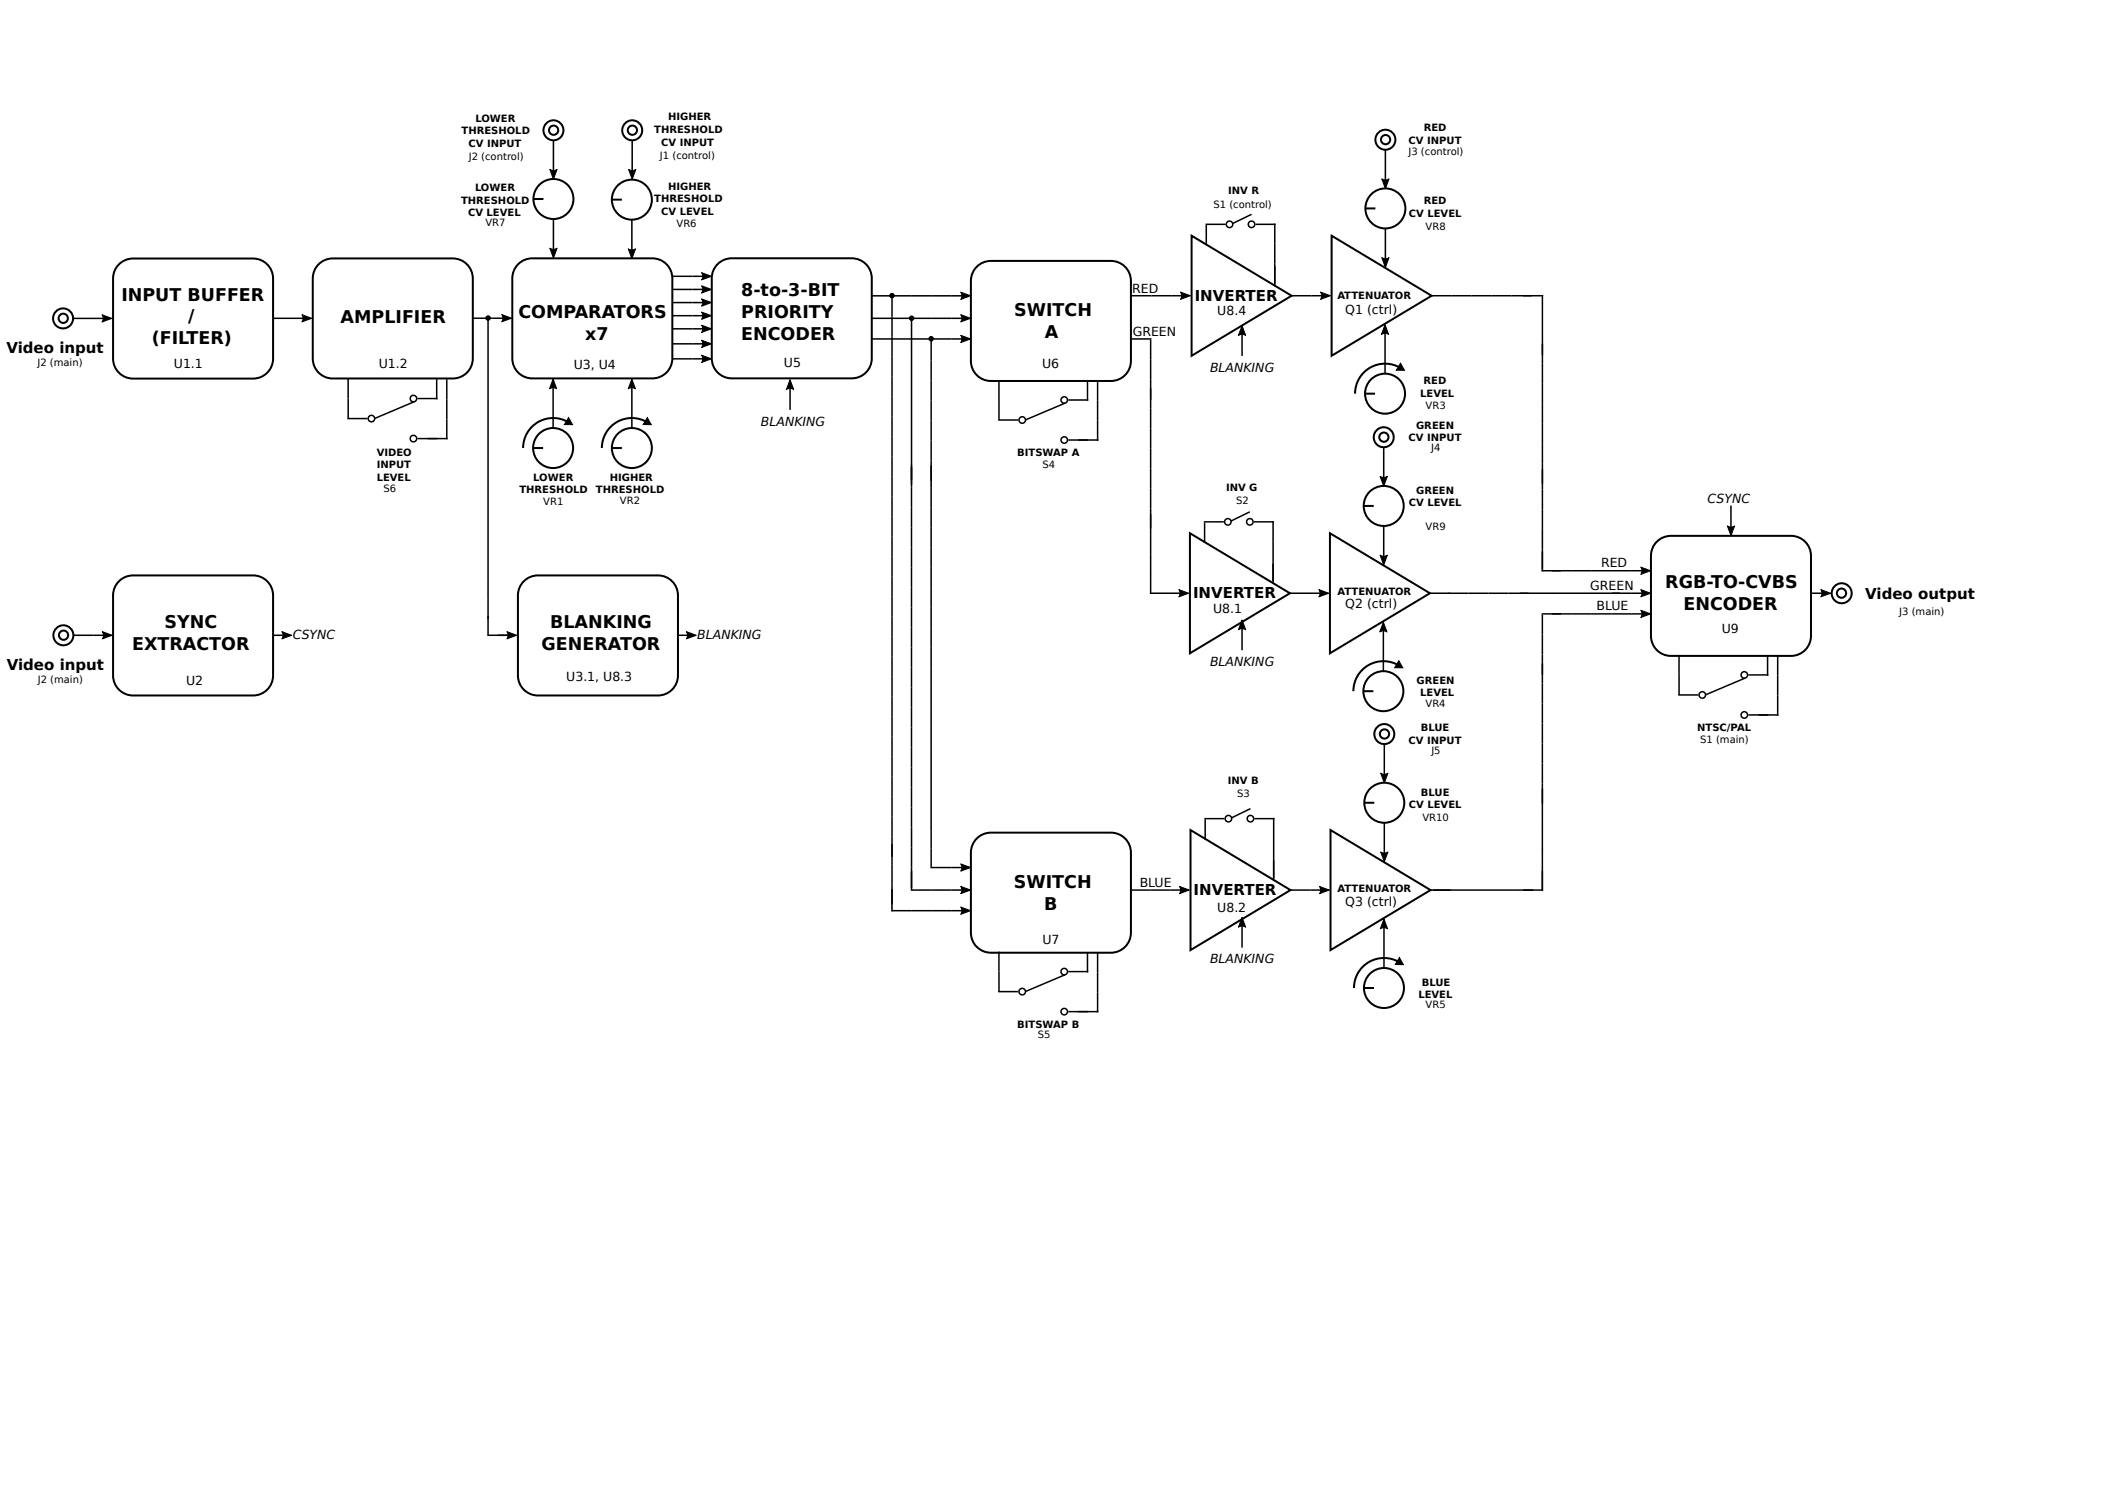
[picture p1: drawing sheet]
<svg xmlns="http://www.w3.org/2000/svg" width="594mm" height="420mm" viewBox="0 0 594 420" stroke-linecap="round" stroke-linejoin="round" font-family="sans-serif">
<g fill="none" stroke="#000" stroke-width=".56">
<path d="M150.5 56.1h2.8M172.7 56.3h2.8M385.3 58.8h2.8M33.6 74.6a5.6 5.6 0 0 1 4-1.7h33.8a5.6 5.6 0 0 1 5.7 5.7v22.5a5.6 5.6 0 0 1-5.7 5.7h-33.8a5.6 5.6 0 0 1-5.7-5.7v-22.5a5.6 5.6 0 0 1 1.7-4zM89.9 74.5a5.6 5.6 0 0 1 4-1.6h33.9a5.6 5.6 0 0 1 5.6 5.6v22.6a5.6 5.6 0 0 1-5.6 5.7h-33.9a5.6 5.6 0 0 1-5.6-5.7v-22.6a5.6 5.6 0 0 1 1.6-4zM146.2 74.5a5.6 5.6 0 0 1 4-1.6h33.9a5.6 5.6 0 0 1 5.6 5.6v22.6a5.6 5.6 0 0 1-5.6 5.6h-33.9a5.6 5.6 0 0 1-5.6-5.6v-22.6a5.6 5.6 0 0 1 1.6-4zM202.5 74.5a5.6 5.6 0 0 1 4-1.6h33.9a5.6 5.6 0 0 1 5.6 5.6v22.6a5.6 5.6 0 0 1-5.6 5.6h-33.9a5.6 5.6 0 0 1-5.7-5.6v-22.6a5.6 5.6 0 0 1 1.7-4zM275.6 75.2a5.6 5.6 0 0 1 4-1.6h33.9a5.6 5.6 0 0 1 5.6 5.6v22.6a5.6 5.6 0 0 1-5.6 5.7h-33.9a5.6 5.6 0 0 1-5.6-5.7v-22.6a5.6 5.6 0 0 1 1.6-4zM336.3 66.5l28.2 16.9-28.2 17zM375.8 66.5l28.2 16.9-28.2 17zM160.4 119.1a8.5 8.5 0 0 0-12.8 7.3M182.6 119.1a8.5 8.5 0 0 0-12.8 7.3"/>
<path d="M385.2 111h2.8M395.2 103.8a8.5 8.5 0 0 0-12.8 7.2M150.4 126.4h2.9M172.7 126.4h2.8M335.8 150.4l28.2 16.9-28.2 17zM375.3 150.4l28.2 16.9-28.2 17zM384.8 142.7h2.8M467.5 152.8a5.6 5.6 0 0 1 4-1.7h33.9a5.6 5.6 0 0 1 5.6 5.7v22.6a5.6 5.6 0 0 1-5.6 5.6h-33.9a5.6 5.6 0 0 1-5.6-5.6v-22.6a5.6 5.6 0 0 1 1.6-4zM33.6 164a5.6 5.6 0 0 1 4-1.7h33.8a5.6 5.6 0 0 1 5.7 5.7v22.5a5.6 5.6 0 0 1-5.7 5.7h-33.8a5.6 5.6 0 0 1-5.7-5.7v-22.5a5.6 5.6 0 0 1 1.7-4zM147.8 164a5.6 5.6 0 0 1 4-1.7h33.9a5.6 5.6 0 0 1 5.6 5.7v22.5a5.6 5.6 0 0 1-5.6 5.7h-33.9a5.6 5.6 0 0 1-5.6-5.7v-22.5a5.6 5.6 0 0 1 1.6-4zM384.7 195h2.8M394.7 187.7a8.5 8.5 0 0 0-12.8 7.3"/>
<path d="M275.6 236.5a5.6 5.6 0 0 1 4-1.6h33.9a5.6 5.6 0 0 1 5.6 5.6v22.6a5.6 5.6 0 0 1-5.6 5.6h-33.9a5.6 5.6 0 0 1-5.6-5.6v-22.6a5.6 5.6 0 0 1 1.6-4zM335.9 234.1l28.3 17-28.3 16.9zM375.5 234.1l28.2 17-28.2 16.9zM385 226.4h2.8M384.9 278.7h2.8M394.9 271.4a8.5 8.5 0 0 0-12.8 7.3"/>
<circle cx="156.2" cy="36.8" r="2.82"/>
<circle cx="156.2" cy="36.7" r="1.31"/>
<circle cx="178.4" cy="36.8" r="2.82"/>
<circle cx="178.4" cy="36.7" r="1.31"/>
<circle cx="390.9" cy="39.4" r="2.82"/>
<circle cx="391" cy="39.4" r="1.31"/>
<circle cx="156.2" cy="56.1" r="5.6"/>
<circle cx="178.3" cy="56.3" r="5.6"/>
<circle cx="390.9" cy="58.8" r="5.6"/>
<circle cx="17.8" cy="89.8" r="2.82"/>
<circle cx="17.8" cy="89.8" r="1.31"/>
<circle cx="390.8" cy="111" r="5.6"/>
<circle cx="156.1" cy="126.4" r="5.6"/>
<circle cx="178.3" cy="126.4" r="5.6"/>
<circle cx="390.5" cy="123.3" r="2.82"/>
<circle cx="390.5" cy="123.3" r="1.31"/>
<circle cx="390.5" cy="142.7" r="5.6"/>
<circle cx="17.9" cy="179.2" r="2.82"/>
<circle cx="17.9" cy="179.2" r="1.31"/>
<circle cx="519.6" cy="167.3" r="1.31"/>
<circle cx="519.7" cy="167.3" r="2.82"/>
<circle cx="390.4" cy="195" r="5.6"/>
<circle cx="390.6" cy="207.1" r="2.82"/>
<circle cx="390.7" cy="207" r="1.31"/>
<circle cx="390.6" cy="226.4" r="5.6"/>
<circle cx="390.5" cy="278.7" r="5.6"/>
</g>
<g fill="none" stroke="#000" stroke-width=".42">
<path d="M156.2 39.6v10.4M178.4 39.6v10.4M390.9 42.2v10.5M156.2 61.8v10.4M178.3 62v10.4M189.8 77.9h10.4M340.2 63.3h5.6M340.4 63.5v5.6M353.2 60.5l-5.4 2.6M354.3 63.3h5.6M359.7 63.1v17.6M390.9 64.4v10.5"/>
<path d="M20.6 89.8h10.4M77 89.8h10.4M133.4 89.8h10.4M137.7 90v89.4M189.8 81.6h10.4M189.8 85.3h10.4M189.8 89h10.4M189.8 92.8h10.4M189.8 97h10.4M246 89.8h27.3M246 83.4h27.3M246 95.6h27.3"/>
<path d="M251.7 83.6v171.5M257.2 90.2v137.6M262.8 96v39.6M319.3 95.6h5.6M319.3 83.4h16M324.7 95.8v71.7M350.5 92.4v8M364.5 83.4h10.4M390.8 92.1v13.3M435.2 83.2v77.4M435.5 83.4h-31.5M98 118.1h5.7"/>
<path d="M98.2 106.8l.1 11.3M116.9 113.3l-11.2 4.8M117.8 112.4h5.6M123.2 107v5.6M126.1 107v16.9M156.1 107.5v13.2M178.3 107.5v13.2M189.8 101.2h10.4M222.9 107.7v7.9M281.7 118.5h5.6M281.9 107.2v11.3M300.6 113.7l-11.3 4.8"/>
<path d="M301.4 112.8h5.7M306.9 107.4v5.6M309.7 107.4v16.9M117.8 123.7h8.5M262.8 137.6v90.3M301.4 124.1h8.5M390.5 126.1v10.5M339.7 147.2h5.7M339.9 147.4v5.6M352.7 144.4l-5.4 2.6M353.8 147.2h5.7M359.2 147v17.6"/>
<path d="M390.5 148.4v10.4M435.2 155.5v5.7M488.5 142.6v8M20.7 179.2h10.4M77 179.2h4.7M137.7 179.2h7.5M191.2 179.2h4.7M324.5 167.3h10.4M350.5 175.4v8M364 167.3h10.4M390.4 176.1v13.2M403.5 167.3h61.7"/>
<path d="M435 161h30.2M435 173.2h30.2M435.2 173.4v77.9M511.2 167.3h4.8M473.6 196h5.6M473.8 184.7v11.3M492.5 191.3l-11.3 4.7M493.3 190.4h5.7M498.8 184.9v5.7M501.6 184.9v17M390.6 209.9v10.4M493.3 201.7h8.5"/>
<path d="M257.2 233.5v17.8M262.8 233.6v11.3M339.9 230.9h5.6M340.1 231.1v5.7M352.9 228.1l-5.4 2.6M354 230.9h5.6M359.4 230.7v17.7M390.6 232.1v10.4M251.6 256.9h21.7M257.3 251.1h16M262.9 244.7h10.4M319 251.1h16"/>
<path d="M350.5 259.3v8M364.2 251.1h10.3M390.5 259.8v13.2M403.7 251.1h31.7M281.7 279.7h5.6M281.9 268.4v11.3M300.6 274.9l-11.3 4.8M301.4 274.1h5.7M306.9 268.6v5.7M309.7 268.6v17M301.4 285.3l8.5 .1"/>
<circle cx="347" cy="63.3" r=".92"/>
<circle cx="353.2" cy="63.3" r=".92"/>
<circle cx="104.8" cy="118.1" r=".92"/>
<circle cx="116.7" cy="112.4" r=".92"/>
<circle cx="288.5" cy="118.5" r=".92"/>
<circle cx="300.3" cy="112.8" r=".92"/>
<circle cx="116.7" cy="123.7" r=".92"/>
<circle cx="300.3" cy="124.1" r=".92"/>
<circle cx="346.5" cy="147.2" r=".92"/>
<circle cx="352.7" cy="147.2" r=".92"/>
<circle cx="480.4" cy="196" r=".92"/>
<circle cx="492.2" cy="190.4" r=".92"/>
<circle cx="492.2" cy="201.7" r=".92"/>
<circle cx="346.6" cy="230.9" r=".92"/>
<circle cx="352.9" cy="230.9" r=".92"/>
<circle cx="288.5" cy="279.7" r=".92"/>
<circle cx="300.3" cy="274.1" r=".92"/>
<circle cx="300.3" cy="285.3" r=".92"/>
</g>
<g fill="#000" stroke="#000" stroke-width=".28">
<path d="M155.2 47.8a1.73 1.73 0 0 0 2 0l-1 2.8z" fill-rule="evenodd"/>
<path d="M177.4 47.8a1.73 1.73 0 0 0 2 0l-1 2.8z" fill-rule="evenodd"/>
<path d="M389.9 50.4a1.73 1.73 0 0 0 2.1 0l-1.1 2.8z" fill-rule="evenodd"/>
<path d="M155.2 70a1.73 1.73 0 0 0 2 0l-1 2.8z" fill-rule="evenodd"/>
<path d="M177.3 70.2a1.73 1.73 0 0 0 2 0l-1 2.8z" fill-rule="evenodd"/>
<path d="M198 76.9l2.8 1-2.8 1.1a1.73 1.73 0 0 0 0-2.1z" fill-rule="evenodd"/>
<path d="M389.9 72.7a1.73 1.73 0 0 0 2.1 0l-1.1 2.7z" fill-rule="evenodd"/>
<path d="M28.8 88.8l2.8 1-2.8 1a1.73 1.73 0 0 0 0-2z" fill-rule="evenodd"/>
<path d="M85.2 88.8l2.8 1-2.8 1a1.73 1.73 0 0 0 0-2z" fill-rule="evenodd"/>
<path d="M141.6 88.7l2.8 1.1-2.8 1a1.73 1.73 0 0 0 0-2.1z" fill-rule="evenodd"/>
<path d="M198 96l2.8 1-2.8 1a1.73 1.73 0 0 0 0-2z" fill-rule="evenodd"/>
<path d="M198 91.7l2.8 1-2.8 1.1a1.73 1.73 0 0 0 0-2.1z" fill-rule="evenodd"/>
<path d="M198 88l2.8 1-2.8 1.1a1.73 1.73 0 0 0 0-2.1z" fill-rule="evenodd"/>
<path d="M198 84.3l2.8 1-2.8 1.1a1.73 1.73 0 0 0 0-2.1z" fill-rule="evenodd"/>
<path d="M198 80.6l2.8 1-2.8 1.1a1.73 1.73 0 0 0 0-2.1z" fill-rule="evenodd"/>
<path d="M271.1 88.8l2.8 1-2.8 1a1.73 1.73 0 0 0 0-2z" fill-rule="evenodd"/>
<path d="M271.1 82.4l2.8 1-2.8 1.1a1.73 1.73 0 0 0 0-2.1z" fill-rule="evenodd"/>
<path d="M271.1 94.6l2.8 1-2.8 1a1.73 1.73 0 0 0 0-2z" fill-rule="evenodd"/>
<path d="M333.1 82.4l2.8 1-2.8 1a1.73 1.73 0 0 0 0-2z" fill-rule="evenodd"/>
<path d="M350.5 91.9l1 2.7a1.73 1.73 0 0 0-2 0z" fill-rule="evenodd"/>
<path d="M372.6 82.4l2.8 1-2.8 1a1.73 1.73 0 0 0 0-2z" fill-rule="evenodd"/>
<path d="M390.8 91.6l1.1 2.8a1.73 1.73 0 0 0-2.1 0z" fill-rule="evenodd"/>
<path d="M156.1 106.9l1 2.8a1.74 1.74 0 0 0-2 0z" fill-rule="evenodd"/>
<path d="M178.3 106.9l1 2.8a1.74 1.74 0 0 0-2 0z" fill-rule="evenodd"/>
<path d="M198 100.2l2.8 1-2.8 1a1.73 1.73 0 0 0 0-2z" fill-rule="evenodd"/>
<path d="M222.9 107.1l1.1 2.8a1.73 1.73 0 0 0-2.1 0z" fill-rule="evenodd"/>
<path d="M389.4 134.4a1.73 1.73 0 0 0 2.1 0l-1 2.7z" fill-rule="evenodd"/>
<path d="M389.4 156.6a1.73 1.73 0 0 0 2.1 0l-1 2.8z" fill-rule="evenodd"/>
<path d="M463 160l2.8 1-2.8 1a1.73 1.73 0 0 0 0-2z" fill-rule="evenodd"/>
<path d="M487.4 148.3a1.73 1.73 0 0 0 2.1 0l-1 2.8z" fill-rule="evenodd"/>
<path d="M28.9 178.2l2.8 1-2.8 1a1.73 1.73 0 0 0 0-2z" fill-rule="evenodd"/>
<path d="M79.5 178.2l2.8 1-2.8 1a1.73 1.73 0 0 0 0-2z" fill-rule="evenodd"/>
<path d="M143 178.2l2.8 1-2.8 1a1.74 1.74 0 0 0 0-2z" fill-rule="evenodd"/>
<path d="M193.7 178.2l2.8 1-2.8 1a1.73 1.73 0 0 0 0-2z" fill-rule="evenodd"/>
<path d="M332.7 166.3l2.7 1-2.7 1.1a1.73 1.73 0 0 0 0-2.1z" fill-rule="evenodd"/>
<path d="M350.5 174.9l1 2.7a1.73 1.73 0 0 0-2 0z" fill-rule="evenodd"/>
<path d="M372.2 166.3l2.7 1-2.7 1.1a1.73 1.73 0 0 0 0-2.1z" fill-rule="evenodd"/>
<path d="M390.4 175.5l1 2.8a1.74 1.74 0 0 0-2.1 0z" fill-rule="evenodd"/>
<path d="M463 166.3l2.8 1-2.8 1.1a1.73 1.73 0 0 0 0-2.1z" fill-rule="evenodd"/>
<path d="M463 172.1l2.8 1.1-2.8 1a1.73 1.73 0 0 0 0-2.1z" fill-rule="evenodd"/>
<path d="M513.8 166.3l2.8 1-2.8 1.1a1.73 1.73 0 0 0 0-2.1z" fill-rule="evenodd"/>
<path d="M389.6 218.1a1.73 1.73 0 0 0 2.1 0l-1.1 2.8z" fill-rule="evenodd"/>
<path d="M271.1 250l2.8 1.1-2.8 1a1.73 1.73 0 0 0 0-2.1z" fill-rule="evenodd"/>
<path d="M271.1 243.7l2.8 1-2.8 1a1.73 1.73 0 0 0 0-2z" fill-rule="evenodd"/>
<path d="M271.1 255.9l2.8 1-2.8 1a1.73 1.73 0 0 0 0-2z" fill-rule="evenodd"/>
<path d="M332.8 250l2.8 1.1-2.8 1a1.73 1.73 0 0 0 0-2.1z" fill-rule="evenodd"/>
<path d="M372.3 250l2.8 1.1-2.8 1a1.73 1.73 0 0 0 0-2.1z" fill-rule="evenodd"/>
<path d="M389.6 240.3a1.73 1.73 0 0 0 2.1 0l-1.1 2.8z" fill-rule="evenodd"/>
<path d="M350.5 258.8l1 2.7a1.74 1.74 0 0 0-2 0z" fill-rule="evenodd"/>
<path d="M390.5 259.2l1.1 2.8a1.73 1.73 0 0 0-2.1 0z" fill-rule="evenodd"/>
</g>
<path d="M160.4 117.8l1.1 2-2.2-.1zM182.7 117.8l1.1 2-2.3-.1zM395.2 102.5l1.1 1.9h-2.3zM394.7 186.4l1.1 2-2.2-.1zM394.9 270.1l1.1 2h-2.3z" fill="#000" stroke="#000" stroke-width=".3"/>
<g fill="#000" stroke="#000" stroke-width=".42">
<circle cx="137.7" cy="89.7" r=".56"/>
<circle cx="251.7" cy="83.4" r=".56"/>
<circle cx="257.2" cy="89.8" r=".56"/>
<circle cx="262.8" cy="95.5" r=".56"/>
</g>
<path d="M262.8 131.3v6.3M251.7 250.8v6.3" fill="none" stroke="#000" stroke-width=".45"/>
<path d="M257.2 227.8v5.7M262.8 227.9v5.9" fill="none" stroke="#000" stroke-width=".43"/>
<g font-size="4.9">
<text x="209.2" y="83.5">8-to-3-BIT</text>
<text x="34.2" y="84.8">INPUT BUFFER</text>
<text x="146.3" y="89.7">COMPARATORS</text>
<text x="209.2" y="89.7">PRIORITY</text>
<text x="286.2" y="89.1">SWITCH</text>
<text x="53.1" y="90.9">/</text>
<text x="96.1" y="91.2">AMPLIFIER</text>
<text x="165.2" y="95.8">x7</text>
<text x="209.2" y="95.9">ENCODER</text>
<text x="294.8" y="95.3">A</text>
<text x="42.8" y="97.1">(FILTER)</text>
<text x="469.9" y="165.9">RGB-TO-CVBS</text>
<text x="475.1" y="172">ENCODER</text>
<text x="46.4" y="177.1">SYNC</text>
<text x="155.2" y="177.1">BLANKING</text>
<text x="37.3" y="183.2">EXTRACTOR</text>
<text x="152.8" y="183.2">GENERATOR</text>
<text x="286.1" y="250.5">SWITCH</text>
<text x="294.7" y="256.7">B</text>
</g>
<g font-size="4.2">
<text x="337.1" y="84.9">INVERTER</text>
<text x="1.8" y="99.7">Video input</text>
<text x="336.7" y="168.8">INVERTER</text>
<text x="526.4" y="169">Video output</text>
<text x="1.9" y="189">Video input</text>
<text x="336.8" y="252.5">INVERTER</text>
</g>
<g font-size="3.5">
<text x="319.5" y="82.5">RED</text>
<text x="343.5" y="88.8">U8.4</text>
<text x="379.6" y="88.4">Q1 (ctrl)</text>
<text x="319.6" y="94.9">GREEN</text>
<text x="49.1" y="103.8">U1.1</text>
<text x="106.9" y="103.7">U1.2</text>
<text x="161.9" y="104.1">U3, U4</text>
<text x="221.2" y="103.6">U5</text>
<text x="294.1" y="103.8">U6</text>
<text x="341.4" y="104.8">BLANKING</text>
<text x="214.7" y="120.1">BLANKING</text>
<text x="481.9" y="141.9">CSYNC</text>
<text x="451.8" y="160.1">RED</text>
<text x="448.7" y="166.5">GREEN</text>
<text x="342.3" y="173">U8.1</text>
<text x="379.6" y="171.5">Q2 (ctrl)</text>
<text x="450.5" y="171.9">BLUE</text>
<text x="485.8" y="178.4">U9</text>
<text x="82.6" y="180.4">CSYNC</text>
<text x="196.8" y="180.4">BLANKING</text>
<text x="341.4" y="187.8">BLANKING</text>
<text x="52.5" y="193.2">U2</text>
<text x="159.8" y="192.2">U3.1, U8.3</text>
<text x="321.6" y="250.3">BLUE</text>
<text x="343.5" y="257.2">U8.2</text>
<text x="379.6" y="255.6">Q3 (ctrl)</text>
<text x="294.1" y="266.2">U7</text>
<text x="341.4" y="271.7">BLANKING</text>
</g>
<g font-size="2.8">
<text x="134.2" y="34.4">LOWER</text>
<text x="188.5" y="34">HIGHER</text>
<text x="130.2" y="37.9">THRESHOLD</text>
<text x="132.2" y="41.4">CV INPUT</text>
<text x="184.6" y="37.5">THRESHOLD</text>
<text x="186.6" y="41">CV INPUT</text>
<text x="397.5" y="40.5">CV INPUT</text>
<text x="401.7" y="37">RED</text>
<text x="132.3" y="45.2">J2 (control)</text>
<text x="186.2" y="44.8">J1 (control)</text>
<text x="397.5" y="43.8">J3 (control)</text>
<text x="134" y="53.9">LOWER</text>
<text x="188.5" y="53.6">HIGHER</text>
<text x="130.1" y="57.4">THRESHOLD</text>
<text x="184.6" y="57.1">THRESHOLD</text>
<text x="342.4" y="58.5">S1 (control)</text>
<text x="346.6" y="54.7">INV R</text>
<text x="401.8" y="57.6">RED</text>
<text x="132.1" y="60.9">CV LEVEL</text>
<text x="137" y="63.8">VR7</text>
<text x="186.6" y="60.6">CV LEVEL</text>
<text x="190.9" y="64.1">VR6</text>
<text x="397.6" y="61.1">CV LEVEL</text>
<text x="402.3" y="64.9">VR8</text>
<text x="377.4" y="84.4">ATTENUATOR</text>
<text x="10.6" y="103.2">J2 (main)</text>
<text x="400.7" y="111.9">LEVEL</text>
<text x="401.7" y="108.4">RED</text>
<text x="402.3" y="115.4">VR3</text>
<text x="397.5" y="124.5">CV INPUT</text>
<text x="399.6" y="121">GREEN</text>
<text x="106.3" y="128.6">VIDEO</text>
<text x="287" y="128.6">BITSWAP A</text>
<text x="403.9" y="127.3">J4</text>
<text x="106.3" y="132.1">INPUT</text>
<text x="106.3" y="135.6">LEVEL</text>
<text x="150.5" y="135.6">LOWER</text>
<text x="172.1" y="135.6">HIGHER</text>
<text x="294.1" y="132.1">S4</text>
<text x="108.2" y="138.9">S6</text>
<text x="146.6" y="139.1">THRESHOLD</text>
<text x="153.3" y="142.3">VR1</text>
<text x="168.2" y="139.1">THRESHOLD</text>
<text x="174.9" y="142.3">VR2</text>
<text x="346" y="138.5">INV G</text>
<text x="348.8" y="142.3">S2</text>
<text x="397.6" y="142.8">CV LEVEL</text>
<text x="399.6" y="139.3">GREEN</text>
<text x="402.3" y="149.5">VR9</text>
<text x="377.4" y="168">ATTENUATOR</text>
<text x="535.9" y="173.4">J3 (main)</text>
<text x="10.7" y="192.6">J2 (main)</text>
<text x="399.8" y="192.9">GREEN</text>
<text x="400.7" y="196.4">LEVEL</text>
<text x="402.3" y="199.4">VR4</text>
<text x="397.5" y="209.9">CV INPUT</text>
<text x="400.9" y="206.3">BLUE</text>
<text x="478.9" y="206.2">NTSC/PAL</text>
<text x="479.8" y="209.5">S1 (main)</text>
<text x="403.9" y="212.7">J5</text>
<text x="346.5" y="221.3">INV B</text>
<text x="349.1" y="224.8">S3</text>
<text x="397.6" y="227.9">CV LEVEL</text>
<text x="401" y="224.4">BLUE</text>
<text x="401.4" y="231.6">VR10</text>
<text x="377.4" y="251.6">ATTENUATOR</text>
<text x="400.2" y="281.6">LEVEL</text>
<text x="401.2" y="278">BLUE</text>
<text x="402.3" y="284.4">VR5</text>
<text x="287.1" y="290">BITSWAP B</text>
<text x="292.9" y="292.8">S5</text>
</g>
</svg>
